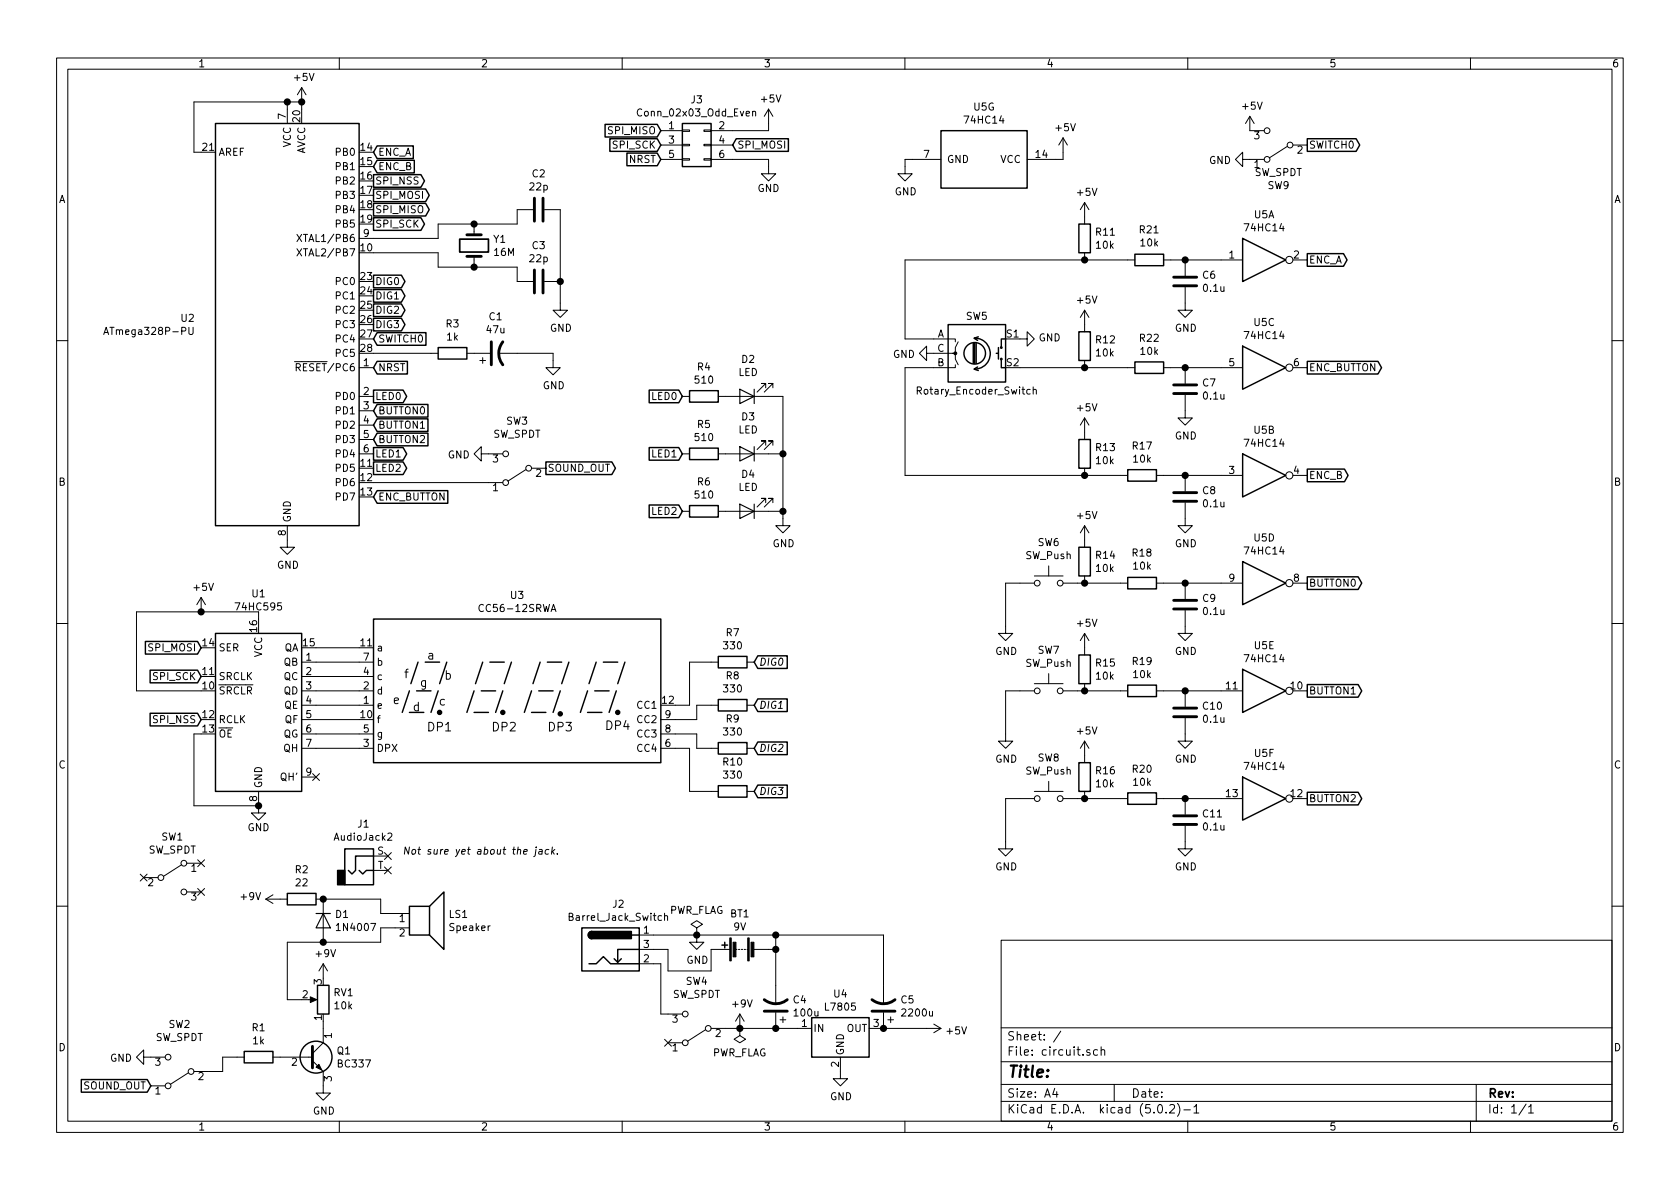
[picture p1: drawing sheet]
<svg xmlns="http://www.w3.org/2000/svg" width="297mm" height="210mm" viewBox="0 0 297 210" stroke-linecap="round" stroke-linejoin="round" font-family="sans-serif">
<g fill="none" stroke="#000" stroke-width=".18">
<path d="M10 10.3h277v189.9h-277zM12 12.2h273v186.1h-273zM50.8 18v3.8M53.3 18h-19v8.9h1.3M53.3 15.5v3.8M53.3 15.5l-.7 1.3M53.3 15.5l.8 1.3M60 10.3v1.9M110 10.3v1.9M133.1 19.8l.1-.1h.4v.8M133.1 19.7v.8M135.9 19.3v3.8h-10.2"/>
<path d="M135.9 19.3l-.8 1.3M135.9 19.3l.8 1.3M160 10.3v1.9M210 10.3v1.9M260 10.3v1.9M83.8 39.6v1.9M94.2 37.1h-2.8v2.5h-13.9v2.6h-14M96.3 37.1h2.8v17.8h1.2l-1.2 1.2-1.3-1.2h1.3M116.8 23.1h3.8M116.8 25.6h3.8M116.8 28.2h3.8M120.6 28.1h1.3v.2h-1.3z"/>
<path d="M120.6 25.5h1.3v.3h-1.3zM120.6 23h1.3v.2h-1.3zM124.5 28.1h1.2v.2h-1.2zM124.5 25.5h1.2v.3h-1.2zM124.5 23h1.2v.2h-1.2zM125.7 28.2h10.2v2.5h1.3l-1.3 1.3-1.3-1.3h1.3M125.7 25.6h3.8M166.4 28.2h-6.4v2.5h1.3l-1.3 1.3-1.3-1.3h1.3M188 24.4v3.8h-6.4M188 24.4l-.8 1.2M188 24.4l.7 1.2M191.8 35.8v3.8"/>
<path d="M191.8 35.8l-.8 1.3M191.8 35.8l.7 1.3M219.7 28.2v-1.3l-1.3 1.3 1.3 1.3v-1.3h3.8M221 20.6v2.5h2.5M221 20.6l-.8 1.2M221 20.6l.7 1.2M227.6 25.9l-3.2 2M228.6 25.6h2.5M18.3 59.2l.5-1.3 .4 1.3M18.5 58.8h.6M33.4 57.9v1l.3 .3 .3-.1 .1-.2v-1M52.5 44l.8 1.3"/>
<path d="M52.5 41.4l.8 1.3M53.3 44l-.8 1.3M53.3 41.4l-.8 1.3M66 44.7h11.5v2.5h13.9v2.6h2.8M83.8 45.3v1.9M96.3 49.8h2.8M180.3 59.9h1.3v-1.2l1.3 1.2-1.3 1.3v-1.3M191.8 44.7v1.3M191.8 54.9v3.8M191.8 54.9l-.8 1.2M191.8 54.9l.7 1.2M200.7 46h-40.7v13.9h8.9v.5"/>
<path d="M205.7 46h14M209.5 50.8v4.1h1.3l-1.3 1.2-1.2-1.2h1.2M209.5 46v2.8M228.6 46h2.5M10 60.2h2M52.1 64h1.2M52.4 65l.6-.1 .1-.2-.1-.3-.1-.1h-.5v1.3M52.7 65l.4 .6M63.5 65h2.5M63.5 70.1h2.5M63.5 72.6h2.5M63.5 75.2h2.5"/>
<path d="M63.5 77.7h2.5M66 62.5h11.5M82.5 62.5h4.1M84.8 63.7h1.1M85.3 63.2v1.1M88.1 62.5h9.7v2.5h1.3l-1.3 1.3-1.3-1.3h1.3M120.6 70.1h1.3M127 70.1h11.4v22.9h1.3l-1.3 1.2-1.2-1.2h1.2M135.4 68.6v-.8h-.8h.8l-1.5 1.5M135.4 78.7v-.7h-.8h.8l-1.5 1.5M136.7 68.6v-.8h-.8h.8l-1.6 1.5M136.7 78.7v-.7h-.8h.8l-1.6 1.5"/>
<path d="M163.8 62.5v-1.3l-1.2 1.3 1.2 1.2v-1.2h5.1v1l.5 1M168.9 64.5v.5h-8.9v19.1h39.4M169.4 60.4l-.5 1.1v1h-.5M180.3 65h20.4M182.1 68.9h-.3l-.3 .2 .2 .5h.4M182.7 69l.2-.1h.3v.8M182.7 68.4v1.3M191.8 63.7v1.3M191.8 73.9v3.8M191.8 73.9l-.8 1.3M191.8 73.9l.7 1.3M205.7 65h14"/>
<path d="M209.5 69.8v4.1h1.3l-1.3 1.3-1.2-1.3h1.2M209.5 65v2.8M228.6 65h2.5M285 60.2h2M50.8 93v3.8h1.3l-1.3 1.2-1.3-1.2h1.3M63.5 80.3h2.5M66 85.3h22.9M85.1 80.3v-1.3l-1.3 1.3 1.3 1.2v-1.2h3.8M93 83.1l-3.2 2M94 82.8h2.5M120.6 80.3h1.3M120.6 90.4h1.3"/>
<path d="M127 80.3h11.4M127 90.4h11.4M135.4 88.9v-.8h-.8h.8l-1.5 1.6M136.7 88.9v-.8h-.8h.8l-1.6 1.6M191.8 82.8v1.3M191.8 93v3.8M191.8 93l-.8 1.2M191.8 93l.7 1.2M204.5 84.1h15.2M209.5 88.9v4.1h1.3l-1.3 1.2-1.2-1.2h1.2M209.5 84.1v2.8M228.6 84.1h2.5"/>
<path d="M10 110.3h2M35.6 105.7l-.8 1.2M35.6 105.7v2.5M35.6 105.7l.7 1.2M45.7 109.5v-1.3h-21.6v14h11.5M53.3 119.6h12.7M53.3 117.1h12.7M55.9 114.5h7.6M97.4 108.1l.5-1.2 .4 1.2M127 117.1h-5.1v7.6h-2.5M132.1 117.1h1.2M182.9 103.1h-5.1v8.9h1.3l-1.3 1.3-1.3-1.3h1.3"/>
<path d="M182.9 101.8h5.1M185.4 100.1v1.7M185.4 119.1v1.8M188 103.1h11.4M191.8 101.8v1.3M191.8 112v3.8M191.8 112l-.8 1.3M191.8 112l.7 1.3M204.5 103.1h15.2M209.5 107.9v4.1h1.3l-1.3 1.3-1.2-1.3h1.2M209.5 103.1v2.8M228.6 103.1h2.5"/>
<path d="M285 110.3h2M35.6 129.8h-1.3v12.7h11.4M45.7 139.9v2.6M53.3 124.7h12.7M53.3 122.2h12.7M53.3 132.3h12.7M53.3 129.8h12.7M53.3 127.2h10.2M53.3 137.4h2.6M55.3 136.8l1.2 1.2M56.5 136.8l-1.2 1.2M116.8 132.3h5.1v7.6h5.1"/>
<path d="M116.8 129.8h6.4v2.5h3.8M127 124.7h-3.8v2.5h-6.4M132.1 124.7h1.2M132.1 132.3h1.2M132.1 139.9h1.2M182.9 122.2h-5.1v8.9h1.3l-1.3 1.2-1.3-1.2h1.3M182.9 120.9h5.1M182.9 139.9h5.1M185.4 138.2v1.7M188 122.2h11.4M191.8 120.9v1.3M191.8 131.1v3.8"/>
<path d="M191.8 139.9v1.3M191.8 131.1l-.8 1.2M191.8 131.1l.7 1.2M204.5 122.2h15.2M209.5 127v4.1h1.3l-1.3 1.2-1.2-1.2h1.2M209.5 122.2v2.8M228.6 122.2h2.5M24.8 154.6l1.2 1.2M25.4 155.2h2.5M26 154.6l-1.2 1.2M32.1 152.9l-3.1 2M33 152.6h2.6"/>
<path d="M33 157.7h2.6M35 152l1.2 1.3M35 157.1l1.2 1.2M36.2 157.1l-1.2 1.2M36.2 152l-1.2 1.3M45.7 142.5v1.3h1.3l-1.3 1.2-1.3-1.2h1.3M47 159l1.3 .8M47 159h3.8M48.3 158.2l-1.3 .8M55.9 159h11.4v2.5h5.1M57.1 159v7.6M66 151.4h2.6"/>
<path d="M66 153.9h2.6M68 150.8l1.2 1.2M68 153.3l1.2 1.2M68.6 147.4l.5-.1 .2 .4-.1 .2-.7 .7h.8M69.2 150.8l-1.2 1.2M69.2 153.3l-1.2 1.2M92.6 150.6l.6-.1v-.2h-.5l-.1 .6 .1 .1h.4M94.8 150.2l-.2 1.1-.2 .2M94.8 149.8v.1M95.4 150.3h.4v.7M95.9 150.5l-.6 .1-.1 .3 .2 .1h.4M97.1 150.3l-.4-.1-.3 .2 .1 .6h.5"/>
<path d="M97.7 149.8l-.2 1.2M97.7 150.6l.3 .4M98.1 150.2l-.6 .5M98.6 150.9l-.1 .1M182.9 141.2h-5.1v8.9h1.3l-1.3 1.3-1.3-1.3h1.3M188 141.2h11.4M204.5 141.2h15.2M209.5 146v4.1h1.3l-1.3 1.3-1.2-1.3h1.2M209.5 141.2v2.8M228.6 141.2h2.5M10 160.2h2M54.6 176.8h1"/>
<path d="M57.1 170.4v2.6M57.1 170.4l-.7 1.3M57.1 170.4l.8 1.3M72.4 164.1h-5.1v2.5h-16.5v10.2h2.5M113 165.3h43.2v12.2M113 170.4h3.8v8.9h3.8M113 167.9h5.1v3.8h7.6v-3.8h3.3M117.5 162l.2-.1 .3 .1v.8M117.5 161.5v1.3M123.2 165.3v1.3h1.3l-1.3 1.3-1.3-1.3h1.3M123.2 164.1l1-.7-1-.6-1 .6 1 .7v1.2M123.2 165.3h.1"/>
<path d="M130 167.9h.3M130.6 167.9h.2M130.8 179.3l-.8 1.3M130.8 179.3v2.6M130.8 179.3l.8 1.3M131.1 167.9h.2M131.6 167.9h.2M132.1 167.9h.2M133.3 167.9h3.9M137.2 165.3v12.2M137.2 179.1v2.8M138.4 179.8v1"/>
<path d="M156.2 179.1v2.8M157.5 179.8v1M177 166.3h108v32h-108zM285 160.2h2M25.4 186.9v-1.2l-1.3 1.2 1.3 1.3v-1.3h3.8M26.7 192h2.5M33.3 189.7l-3.2 2.1M43.2 186.9h-3.8v2.6h-5.1M48.3 186.9h6.9M55.2 187.6l1.9 1.9v3.8h1.3l-1.3 1.3-1.2-1.3h1.2M57.1 180.6v3.8l-1.9 1.9M60 198.3v1.9"/>
<path d="M110 198.3v1.9M117.5 183.8l1.2 1.2M118.1 184.4h2.5M118.7 183.8l-1.2 1.2M124.7 182.1l-3.2 2M125.7 181.9h17.8M130.8 181.9v1.2l1 .7-1 .6-1-.6 1-.7M130.8 181.9h.1M137.9 180.3h1M148.6 186.9v3.8h1.3l-1.3 1.3-1.3-1.3h1.3M153.7 181.9h12.7M157 180.3h1"/>
<path d="M160 198.3v1.9M165.1 181.1l1.3 .8M166.4 181.9l-1.3 .7M177 194.8h108M177 191.8h108M177 187.8h108M177 181.8h108M186.5 192.5l-.4 1h1M186.8 193v1M187.6 182.3l-1.3 2M192.7 185.7l-.4-.1-.2 .2 .1 .2 .5 .2v.3h-.6M194.1 185.7l-.5-.1-.3 .3 .2 .6h.6"/>
<path d="M194.7 185.7l.2-.1 .4 .1v.9M194.7 185.1v1.5M197 191.8v3M204.8 195.5l.4-.2a.94 .94 0 0 1 0 1.5 .79 .79 0 0 1-.4-1.3zM206.2 196.7v.1M206.8 195.5l.2-.2h.4l.2 .2 .1 .3-.1 .2-.8 .8h.9M208.2 195.1a1.71 1.71 0 0 1 0 2.3M209.3 196.3h1.2M210 198.3v1.9M211.1 195.8l.4-.5v1.5M211.1 196.8h.9M260 198.3v1.9"/>
<path d="M261 191.8v6.5M269.8 195.2l-1.2 2M270.3 195.8l.4-.5v1.5M270.3 196.8h.8"/>
<circle cx="224" cy="23.1" r=".51"/>
<circle cx="224" cy="28.2" r=".51"/>
<circle cx="228.1" cy="25.6" r=".51"/>
<circle cx="228" cy="46" r=".63"/>
<circle cx="228" cy="65" r=".63"/>
<circle cx="89.4" cy="80.3" r=".51"/>
<circle cx="89.4" cy="85.3" r=".51"/>
<circle cx="93.5" cy="82.8" r=".51"/>
<circle cx="228" cy="84.1" r=".63"/>
<circle cx="183.4" cy="103.1" r=".51"/>
<circle cx="187.5" cy="103.1" r=".51"/>
<circle cx="228" cy="103.1" r=".63"/>
<circle cx="183.4" cy="122.2" r=".51"/>
<circle cx="187.5" cy="122.2" r=".51"/>
<circle cx="228" cy="122.2" r=".63"/>
<circle cx="28.4" cy="155.2" r=".51"/>
<circle cx="32.5" cy="152.6" r=".51"/>
<circle cx="32.5" cy="157.7" r=".51"/>
<circle cx="183.4" cy="141.2" r=".51"/>
<circle cx="187.5" cy="141.2" r=".51"/>
<circle cx="228" cy="141.2" r=".63"/>
<circle cx="121.2" cy="179.3" r=".51"/>
<circle cx="29.7" cy="192" r=".51"/>
<circle cx="29.7" cy="186.9" r=".51"/>
<circle cx="33.8" cy="189.5" r=".51"/>
<circle cx="121.2" cy="184.4" r=".51"/>
<circle cx="125.2" cy="181.9" r=".51"/>
</g>
<g fill="none" stroke="#000" stroke-width=".25">
<path d="M38.1 21.8h25.4v71.2h-25.4zM66 33.4h9.3l.6 1.1-.6 1.2h-9.3zM66 30.9h8.4l.7 1.1-.7 1.1h-8.4zM66 38.5h8.4l.7 1.1-.7 1.1h-8.4zM66 36h9.3l.6 1.1-.6 1.1h-9.3zM66.7 25.8h6.4v2.2h-6.4l-.7-1.1zM66.7 28.3h6.6v2.3h-6.6l-.7-1.1zM107 22h9.2l.6 1.1-.6 1.1h-9.2zM107.8 24.5h8.4l.6 1.1-.6 1.2h-8.4zM110.8 27.1h5.4l.6 1.1-.6 1.1h-5.4zM120.6 21.8h5.1v7.7h-5.1zM130.2 24.5h9.2v2.3h-9.2l-.7-1.2z"/>
<path d="M166.4 23.1h15.2v10.2h-15.2zM190.8 39.6h2v5.1h-2zM231.1 24.5h8.7l.6 1.1-.6 1.2h-8.7zM66 48.7h5l.6 1.1-.6 1.1h-5zM66 51.2h5l.6 1.1-.6 1.1h-5zM66 53.7h5l.6 1.2-.6 1.1h-5zM66 56.3h5l.6 1.1-.6 1.1h-5zM66.7 58.8h8.6v2.3h-8.6l-.7-1.2zM167.6 57.4h10.2v10.2h-10.2zM172.3 59.8a2.74 2.74 0 0 1 2.8 2.7 2.74 2.74 0 0 1-2.8 2.8M173 59.6l-.8 .2 .6 .4M177.8 59.9h-.8v1.6"/>
<path d="M190.8 58.7h2v5h-2zM200.7 45h5v2h-5zM219.7 42.2l7.6 3.8-7.6 3.8zM231.1 44.9h6.4l.7 1.1-.7 1.1h-6.4zM66 79.1h5.3l.6 1.2-.6 1.1h-5.3zM66 69h5.3l.6 1.1-.6 1.1h-5.3zM66.7 63.9h5.3v2.2h-5.3l-.7-1.1zM66.7 74.1h9v2.2h-9l-.7-1.1zM66.7 76.6h9v2.2h-9l-.7-1.1zM66.7 71.5h9v2.3h-9l-.7-1.2zM77.5 61.5h5v2h-5zM114.8 79.1h5.2l.6 1.2-.6 1.1h-5.2z"/>
<path d="M114.8 69h5.2l.6 1.1-.6 1.1h-5.2zM121.9 69.1h5.1v2h-5.1zM121.9 79.2h5.1v2.1h-5.1zM172.1 60.7v3.6M172.3 60.7v3.6M172.6 60.7v3.6M172.8 64.9l-.6 .4 .8 .2M176.1 62.5h.4M176.5 61.5v2M177 63.5v1.5h.8M190.8 77.7h2v5.1h-2zM200.7 64h5v2h-5z"/>
<path d="M219.7 61.2l7.6 3.8-7.6 3.8zM231.1 63.9h12.5l.7 1.1-.7 1.1h-12.5zM66 81.7h5.3l.6 1.1-.6 1.1h-5.3zM66.7 86.8h12.5v2.2h-12.5l-.7-1.1zM96.5 81.7h11.7l.6 1.1-.6 1.1h-11.7zM114.8 89.3h5.2l.6 1.1-.6 1.1h-5.2zM121.9 89.4h5.1v2h-5.1zM190.8 96.8h2v5h-2zM199.4 83.1h5.1v2h-5.1zM219.7 80.3l7.6 3.8-7.6 3.8zM219.7 99.3l7.6 3.8-7.6 3.8zM231.1 83h6.6l.7 1.1-.7 1.1h-6.6z"/>
<path d="M25.7 113.4h9.2l.7 1.1-.7 1.2h-9.2zM26.5 118.5h8.4l.7 1.1-.7 1.1h-8.4zM38.1 112h15.2v27.9h-15.2zM66 109.5h50.8v25.4h-50.8zM73.9 117.1l-1.3 3.8M75.2 117.1h2.5M79 117.1l-1.3 3.8M85.3 117.1l-1.2 3.8M86.6 117.1h2.6M90.4 117.1l-1.2 3.8M95.5 117.1l-1.3 3.8M96.8 117.1h2.5"/>
<path d="M100.6 117.1l-1.3 3.8M105.4 117.1l-1.3 3.8M106.7 117.1h2.5M110.5 117.1l-1.3 3.8M127 116.1h5.1v2h-5.1zM134 116h5.2v2.2h-5.2l-.7-1.1zM190.8 115.8h2v5.1h-2zM199.4 102.1h5.1v2h-5.1zM219.7 118.4l7.6 3.8-7.6 3.8zM231.1 102h9l.7 1.1-.7 1.1h-9zM26.5 126.1h8.4l.7 1.1-.7 1.2h-8.4zM72.4 122.2l-1.3 3.8"/>
<path d="M72.4 126h2.5M73.7 122.2h2.5M77.5 122.2l-1.3 3.8M83.8 126h2.6M83.8 122.2l-1.3 3.8M85.1 122.2h2.5M88.9 122.2l-1.3 3.8M94 126h2.5M94 122.2l-1.3 3.8M95.2 122.2h2.6M99.1 122.2l-1.3 3.8M103.9 126h2.5"/>
<path d="M103.9 122.2l-1.3 3.8M105.2 122.2h2.5M109 122.2l-1.3 3.8M127 123.7h5.1v2h-5.1zM127 131.3h5.1v2h-5.1zM127 138.9h5.1v2.1h-5.1zM134 123.6h5.2v2.2h-5.2l-.7-1.1zM134 131.2h5.2v2.2h-5.2l-.7-1.1zM134 138.8h5.2v2.3h-5.2l-.7-1.2zM190.8 134.9h2v5h-2zM199.4 121.2h5.1v2h-5.1zM219.7 137.4l7.6 3.8-7.6 3.8z"/>
<path d="M231.1 121.1h9l.7 1.1-.7 1.1h-9zM50.8 158h5.1v2h-5.1zM61 150.1h5v6.4h-5zM63.5 153.9l.6 .7 .7-.7h1.2M66 151.4h-3.1v2.5l-.7 .7-.6-.7M199.4 140.2h5.1v2h-5.1zM231.1 140.1h9l.7 1.1-.7 1.1h-9zM56.1 174.2h2.1v5.1h-2.1zM72.4 160.3h3.5v5h-3.5zM75.9 160.3l2.6-2.6v10.2l-2.6-2.6M102.9 164.1h10.1v7.6h-10.1zM104.1 170.4h1.3l1.3-1.2 1.2 1.2h5.1"/>
<path d="M104.6 164.7a.63 .63 0 0 0-.6 .6 .63 .63 0 0 0 .6 .7M109.9 169.5l-.7 .7M111.8 165.3h1.2M113 167.9h-3.8v2.3l-.6-.7M127.6 167.1h1.1M128.1 166.6v1M143.5 180h10.2v6.9h-10.2zM14.4 190.9h11.6l.7 1.1-.7 1.1h-11.6zM43.2 185.9h5.1v2.1h-5.1z"/>
<circle cx="172.3" cy="62.5" r="1.9"/>
<circle cx="177" cy="61.5" r=".13"/>
<circle cx="177" cy="63.5" r=".13"/>
<circle cx="55.9" cy="186.9" r="2.82"/>
</g>
<g fill="#000" stroke="#000" stroke-width=".25">
<path d="M59.7 153.9h1.3v2.6h-1.3zM104.2 164.9l.4-.2v1.3a.64 .64 0 0 1-.6-.4 .64 .64 0 0 1 .2-.7zM104.6 164.7h7v1.3h-7z"/>
<circle cx="50.8" cy="18" r=".51"/>
<circle cx="53.3" cy="18" r=".51"/>
<circle cx="83.8" cy="39.6" r=".51"/>
<circle cx="83.8" cy="47.2" r=".51"/>
<circle cx="99.1" cy="49.8" r=".51"/>
<circle cx="191.8" cy="46" r=".51"/>
<circle cx="209.6" cy="46" r=".51"/>
<circle cx="191.8" cy="65" r=".51"/>
<circle cx="209.6" cy="65" r=".51"/>
<circle cx="138.4" cy="90.4" r=".51"/>
<circle cx="138.4" cy="80.3" r=".51"/>
<circle cx="191.8" cy="84.1" r=".51"/>
<circle cx="209.6" cy="84.1" r=".51"/>
<circle cx="35.6" cy="108.2" r=".51"/>
<circle cx="191.8" cy="103.1" r=".51"/>
<circle cx="209.6" cy="103.1" r=".51"/>
<circle cx="77.7" cy="126" r=".36"/>
<circle cx="88.9" cy="126" r=".36"/>
<circle cx="99.1" cy="126.2" r=".36"/>
<circle cx="109.2" cy="126" r=".36"/>
<circle cx="191.8" cy="122.2" r=".51"/>
<circle cx="209.6" cy="122.2" r=".51"/>
<circle cx="45.7" cy="142.5" r=".51"/>
<circle cx="57.2" cy="159" r=".51"/>
<circle cx="191.8" cy="141.2" r=".51"/>
<circle cx="209.6" cy="141.2" r=".51"/>
<circle cx="57.2" cy="166.6" r=".51"/>
<circle cx="123.2" cy="165.3" r=".51"/>
<circle cx="137.2" cy="165.3" r=".51"/>
<circle cx="137.2" cy="167.9" r=".51"/>
<circle cx="130.8" cy="181.9" r=".51"/>
<circle cx="137.2" cy="181.9" r=".51"/>
<circle cx="156.2" cy="181.9" r=".51"/>
</g>
<g fill="none" stroke="#000" stroke-width=".51">
<path d="M94.5 35v4.1M96 35v4.1M82.5 41.5h2.6M82.5 45.3h2.6M94.5 47.7v4.1M96 47.7v4.1M207.5 50.5h4.1M207.5 49h4.1M86.9 60.4v4.1M88.9 60.4a3.3 3.3 0 0 0 0 4.1M207.5 69.6h4.1M207.5 68.1h4.1"/>
<path d="M207.5 88.6h4.1M207.5 87.1h4.1M207.5 107.7h4.1M207.5 106.2h4.1M207.5 126.7h4.1M207.5 125.2h4.1M207.5 145.8h4.1M207.5 144.3h4.1M135.1 176.8a3.3 3.3 0 0 0 4.1 0M135.1 178.8h4.1M154.2 176.8a3.3 3.3 0 0 0 4 0M154.2 178.8h4"/>
<path d="M55.2 185v3.8"/>
</g>
<path d="M130.8 68.8l2.5 1.3-2.5 1.3zM130.8 79l2.5 1.3-2.5 1.2zM133.3 68.8v2.6M133.3 79v2.5M130.8 89.1l2.5 1.3-2.5 1.3zM133.3 89.1v2.6M55.9 161.5h2.5M57.1 161.5l1.3 2.6h-2.5z" fill="none" stroke="#000" stroke-width=".2"/>
<g fill="#000" stroke="#000" stroke-width=".18">
<path d="M54.9 176.3l1.1 .5-1.1 .5zM129 165.9h.3v4h-.3zM129.6 166.6h.5v2.6h-.5zM132.2 165.9h.3v4h-.3zM132.8 166.6h.5v2.6h-.5zM55.9 188.7l.5-.5 .5 1z"/>
<circle cx="168.9" cy="62.5" r=".25"/>
</g>
<path d="M81.3 42.3h5.1v2.3h-5.1z" fill="none" stroke="#000" stroke-width=".3"/>
<text font-size="2.8" x="178" y="190.5">Title:</text>
<g font-size="2.1">
<text x="71.5" y="119.9">f</text>
<text x="75.6" y="116.6">a</text>
<text x="69.5" y="124.5">e</text>
<text x="73" y="125.8">d</text>
<text x="74.3" y="121.5">g</text>
<text x="77.6" y="124.8">c</text>
<text x="78.6" y="120.2">b</text>
<text x="75.7" y="129.3">DP1</text>
<text x="87.1" y="129.3">DP2</text>
<text x="97" y="129.3">DP3</text>
<text x="107.2" y="129.1">DP4</text>
<text x="178" y="184">Sheet: /</text>
<text x="178" y="186.7">File: circuit.sch</text>
<text x="178" y="196.9">KiCad E.D.A. kicad (5.0.2)-1</text>
<text x="178" y="194.1">Size: A4</text>
<text x="200" y="194.1">Date:</text>
<text x="263" y="194.1">Rev:</text>
<text x="263" y="196.9">Id: 1/1</text>
</g>
<g font-size="1.8">
<text x="35" y="11.9">1</text>
<text x="85" y="11.9">2</text>
<text x="135" y="11.9">3</text>
<text x="185" y="11.9">4</text>
<text x="235" y="11.9">5</text>
<text x="285" y="11.9">6</text>
<text x="52.1" y="14.3">+5V</text>
<text x="50.5" y="21.1" transform="rotate(-90 50.5 21.1)">7</text>
<text x="53.1" y="21.5" transform="rotate(-90 53.1 21.5)">20</text>
<text x="107.7" y="23.7">SPI_MISO</text>
<text x="113.1" y="20.6">Conn_02x03_Odd_Even</text>
<text x="118.3" y="22.9">1</text>
<text x="122.2" y="18.3">J3</text>
<text x="127.2" y="22.9">2</text>
<text x="134.7" y="18.1">+5V</text>
<text x="170.8" y="21.9">74HC14</text>
<text x="172.2" y="19.6">U5G</text>
<text x="186.7" y="23.2">+5V</text>
<text x="219.8" y="19.4">+5V</text>
<text x="35.9" y="26.7">21</text>
<text x="38.6" y="27.6">AREF</text>
<text x="51.4" y="26.1" transform="rotate(-90 51.4 26.1)">VCC</text>
<text x="54" y="27.4" transform="rotate(-90 54 27.4)">AVCC</text>
<text x="59.6" y="27.6">PB0</text>
<text x="63.8" y="26.7">14</text>
<text x="63.8" y="29.2">15</text>
<text x="66.8" y="27.6">ENC_A</text>
<text x="108.5" y="26.3">SPI_SCK</text>
<text x="111.2" y="28.8">NRST</text>
<text x="118.3" y="25.4">3</text>
<text x="118.3" y="27.9">5</text>
<text x="127.2" y="25.4">4</text>
<text x="127.2" y="27.9">6</text>
<text x="130.3" y="26.3">SPI_MOSI</text>
<text x="163.3" y="27.9">7</text>
<text x="167.4" y="28.8">GND</text>
<text x="176.9" y="28.8">VCC</text>
<text x="183.2" y="27.9">14</text>
<text x="213.8" y="29">GND</text>
<text x="221.8" y="29.7">1</text>
<text x="221.8" y="24.6">3</text>
<text x="229.4" y="27.2">2</text>
<text x="231.4" y="26.3">SWITCH0</text>
<text x="10.4" y="35.9">A</text>
<text x="59.6" y="30.1">PB1</text>
<text x="59.6" y="32.6">PB2</text>
<text x="59.6" y="35.2">PB3</text>
<text x="63.8" y="31.7">16</text>
<text x="63.8" y="34.3">17</text>
<text x="66.3" y="35.2">SPI_MOSI</text>
<text x="66.3" y="32.6">SPI_NSS</text>
<text x="66.8" y="30.1">ENC_B</text>
<text x="93.7" y="33.7">22p</text>
<text x="94.1" y="31.4">C2</text>
<text x="133.9" y="34">GND</text>
<text x="158.2" y="34.5">GND</text>
<text x="190.6" y="34.6">+5V</text>
<text x="221.8" y="31.1">SW_SPDT</text>
<text x="224.2" y="33.4">SW9</text>
<text x="285.4" y="35.9">A</text>
<text x="59.6" y="37.7">PB4</text>
<text x="59.6" y="40.3">PB5</text>
<text x="63.8" y="36.8">18</text>
<text x="63.8" y="39.4">19</text>
<text x="64.3" y="41.9">9</text>
<text x="66.3" y="40.3">SPI_SCK</text>
<text x="66.3" y="37.7">SPI_MISO</text>
<text x="193.8" y="41.7">R11</text>
<text x="201.5" y="41.3">R21</text>
<text x="220.3" y="40.9">74HC14</text>
<text x="221.8" y="38.6">U5A</text>
<text x="53.5" y="45.3">XTAL2/PB7</text>
<text x="53.5" y="42.8">XTAL1/PB6</text>
<text x="63.8" y="44.4">10</text>
<text x="87.3" y="42.9">Y1</text>
<text x="87.5" y="45.3">16M</text>
<text x="93.7" y="46.4">22p</text>
<text x="94.1" y="44.1">C3</text>
<text x="193.9" y="44">10k</text>
<text x="201.7" y="43.6">10k</text>
<text x="217.3" y="45.7">1</text>
<text x="228.8" y="45.7">2</text>
<text x="231.4" y="46.6">ENC_A</text>
<text x="59.6" y="50.4">PC0</text>
<text x="59.6" y="53">PC1</text>
<text x="63.8" y="49.5">23</text>
<text x="63.8" y="52.1">24</text>
<text x="66.3" y="50.4">DIG0</text>
<text x="66.3" y="53">DIG1</text>
<text x="190.6" y="53.7">+5V</text>
<text x="212.7" y="49.3">C6</text>
<text x="212.9" y="51.6">0.1u</text>
<text x="19.3" y="59.2">ATmega328P-PU</text>
<text x="32.1" y="56.9">U2</text>
<text x="59.6" y="55.5">PC2</text>
<text x="59.6" y="58">PC3</text>
<text x="63.8" y="54.6">25</text>
<text x="63.8" y="57.1">26</text>
<text x="63.8" y="59.7">27</text>
<text x="66.3" y="55.5">DIG2</text>
<text x="66.3" y="58">DIG3</text>
<text x="78.9" y="57.9">R3</text>
<text x="86.1" y="58.9">47u</text>
<text x="86.5" y="56.6">C1</text>
<text x="97.2" y="58.7">GND</text>
<text x="165.7" y="59.7">A</text>
<text x="170.8" y="56.6">SW5</text>
<text x="178" y="59.7">S1</text>
<text x="207.7" y="58.7">GND</text>
<text x="220.3" y="60">74HC14</text>
<text x="221.8" y="57.7">U5C</text>
<text x="53.2" y="65.7">RESET/PC6</text>
<text x="59.6" y="60.6">PC4</text>
<text x="59.6" y="63.1">PC5</text>
<text x="63.8" y="62.2">28</text>
<text x="64.3" y="64.8">1</text>
<text x="66.8" y="65.7">NRST</text>
<text x="66.8" y="60.6">SWITCH0</text>
<text x="79" y="60.2">1k</text>
<text x="123.3" y="65.5">R4</text>
<text x="131.2" y="64.2">D2</text>
<text x="157.9" y="63.3">GND</text>
<text x="165.7" y="64.8">B</text>
<text x="165.7" y="62.2">C</text>
<text x="178" y="64.8">S2</text>
<text x="183.6" y="60.4">GND</text>
<text x="193.8" y="60.7">R12</text>
<text x="193.9" y="63">10k</text>
<text x="201.6" y="60.4">R22</text>
<text x="201.7" y="62.8">10k</text>
<text x="217.3" y="64.8">5</text>
<text x="228.8" y="64.8">6</text>
<text x="231.4" y="65.7">ENC_BUTTON</text>
<text x="59.6" y="70.7">PD0</text>
<text x="64.3" y="69.8">2</text>
<text x="66.3" y="70.7">LED0</text>
<text x="96" y="68.8">GND</text>
<text x="115.3" y="70.7">LED0</text>
<text x="123" y="67.8">510</text>
<text x="130.5" y="66.5">LED</text>
<text x="162.6" y="69.8">Rotary_Encoder_Switch</text>
<text x="212.7" y="68.3">C7</text>
<text x="212.9" y="70.7">0.1u</text>
<text x="59.6" y="73.3">PD1</text>
<text x="59.6" y="75.8">PD2</text>
<text x="64.3" y="72.4">3</text>
<text x="64.3" y="74.9">4</text>
<text x="64.3" y="77.5">5</text>
<text x="66.8" y="75.8">BUTTON1</text>
<text x="66.8" y="73.3">BUTTON0</text>
<text x="87.1" y="77.4">SW_SPDT</text>
<text x="89.5" y="75.1">SW3</text>
<text x="123" y="78">510</text>
<text x="123.3" y="75.7">R5</text>
<text x="130.5" y="76.7">LED</text>
<text x="131.2" y="74.3">D3</text>
<text x="190.6" y="72.7">+5V</text>
<text x="207.7" y="77.7">GND</text>
<text x="221.8" y="76.7">U5B</text>
<text x="59.6" y="83.4">PD5</text>
<text x="59.6" y="78.4">PD3</text>
<text x="59.6" y="80.9">PD4</text>
<text x="63.8" y="82.5">11</text>
<text x="64.3" y="80">6</text>
<text x="66.3" y="83.4">LED2</text>
<text x="66.3" y="80.9">LED1</text>
<text x="66.8" y="78.4">BUTTON2</text>
<text x="79.2" y="81.1">GND</text>
<text x="87.1" y="81.8">3</text>
<text x="96.8" y="83.4">SOUND_OUT</text>
<text x="115.3" y="80.9">LED1</text>
<text x="193.8" y="79.8">R13</text>
<text x="193.9" y="82.1">10k</text>
<text x="200.3" y="79.5">R17</text>
<text x="200.5" y="81.8">10k</text>
<text x="217.3" y="83.8">3</text>
<text x="220.3" y="79">74HC14</text>
<text x="228.8" y="83.8">4</text>
<text x="10.4" y="85.9">B</text>
<text x="59.6" y="86">PD6</text>
<text x="59.6" y="88.5">PD7</text>
<text x="63.8" y="85.1">12</text>
<text x="63.8" y="87.6">13</text>
<text x="66.8" y="88.5">ENC_BUTTON</text>
<text x="87.1" y="86.9">1</text>
<text x="94.8" y="84.3">2</text>
<text x="123" y="88.2">510</text>
<text x="123.3" y="85.8">R6</text>
<text x="130.5" y="86.8">LED</text>
<text x="131.2" y="84.5">D4</text>
<text x="212.7" y="87.4">C8</text>
<text x="212.9" y="89.7">0.1u</text>
<text x="231.4" y="84.7">ENC_B</text>
<text x="285.4" y="85.9">B</text>
<text x="50.5" y="94.7" transform="rotate(-90 50.5 94.7)">8</text>
<text x="51.4" y="92.5" transform="rotate(-90 51.4 92.5)">GND</text>
<text x="115.3" y="91.1">LED2</text>
<text x="190.6" y="91.8">+5V</text>
<text x="221.8" y="95.8">U5D</text>
<text x="49" y="100.6">GND</text>
<text x="136.6" y="96.8">GND</text>
<text x="181.4" y="98.9">SW_Push</text>
<text x="183.5" y="96.6">SW6</text>
<text x="193.8" y="98.8">R14</text>
<text x="193.9" y="101.1">10k</text>
<text x="200.3" y="98.4">R18</text>
<text x="200.5" y="100.7">10k</text>
<text x="207.7" y="96.8">GND</text>
<text x="220.3" y="98.1">74HC14</text>
<text x="34.3" y="104.5">+5V</text>
<text x="42" y="107.9">74HC595</text>
<text x="44.6" y="105.6">U1</text>
<text x="90.3" y="105.9">U3</text>
<text x="212.7" y="106.4">C9</text>
<text x="217.3" y="102.9">9</text>
<text x="228.8" y="102.9">8</text>
<text x="231.4" y="103.8">BUTTON0</text>
<text x="45.5" y="111.7" transform="rotate(-90 45.5 111.7)">16</text>
<text x="85.2" y="108.2">CC56-12SRWA</text>
<text x="128.4" y="112.5">R7</text>
<text x="190.6" y="110.8">+5V</text>
<text x="212.9" y="108.8">0.1u</text>
<text x="26.4" y="115.2">SPI_MOSI</text>
<text x="35.9" y="119.4">11</text>
<text x="35.9" y="114.3">14</text>
<text x="38.6" y="115.2">SER</text>
<text x="46.4" y="116.3" transform="rotate(-90 46.4 116.3)">VCC</text>
<text x="50.2" y="117.7">QB</text>
<text x="50.2" y="115.2">QA</text>
<text x="53.6" y="114.3">15</text>
<text x="54.1" y="116.8">1</text>
<text x="54.1" y="119.4">2</text>
<text x="63.8" y="114.3">11</text>
<text x="64.3" y="119.4">4</text>
<text x="64.3" y="116.8">7</text>
<text x="66.5" y="115.2">a</text>
<text x="66.5" y="117.7">b</text>
<text x="128.1" y="114.8">330</text>
<text x="134.1" y="117.7">DIG0</text>
<text x="176" y="115.8">GND</text>
<text x="181.4" y="117.9">SW_Push</text>
<text x="183.5" y="115.6">SW7</text>
<text x="193.8" y="117.9">R15</text>
<text x="200.3" y="117.6">R19</text>
<text x="200.5" y="119.9">10k</text>
<text x="207.7" y="115.8">GND</text>
<text x="220.3" y="117.1">74HC14</text>
<text x="221.8" y="114.8">U5E</text>
<text x="27.2" y="120.3">SPI_SCK</text>
<text x="35.9" y="121.9">10</text>
<text x="38.6" y="122.8">SRCLR</text>
<text x="38.6" y="120.3">SRCLK</text>
<text x="50.2" y="120.3">QC</text>
<text x="50.2" y="122.8">QD</text>
<text x="50.3" y="125.3">QE</text>
<text x="54.1" y="121.9">3</text>
<text x="54.1" y="124.5">4</text>
<text x="64.3" y="124.5">1</text>
<text x="64.3" y="121.9">2</text>
<text x="66.5" y="125.3">e</text>
<text x="66.5" y="122.8">d</text>
<text x="66.5" y="120.3">c</text>
<text x="112.8" y="125.3">CC1</text>
<text x="117.1" y="124.5">12</text>
<text x="128.1" y="122.4">330</text>
<text x="128.4" y="120.1">R8</text>
<text x="134.1" y="125.3">DIG1</text>
<text x="193.9" y="120.2">10k</text>
<text x="212.8" y="125.5">C10</text>
<text x="216.8" y="121.9">11</text>
<text x="228.3" y="121.9">10</text>
<text x="231.4" y="122.8">BUTTON1</text>
<text x="27.3" y="127.9">SPI_NSS</text>
<text x="35.9" y="127">12</text>
<text x="35.9" y="129.5">13</text>
<text x="38.6" y="127.9">RCLK</text>
<text x="38.6" y="130.4">OE</text>
<text x="50.1" y="130.4">QG</text>
<text x="50.4" y="127.9">QF</text>
<text x="54.1" y="127">5</text>
<text x="54.1" y="129.5">6</text>
<text x="63.8" y="127">10</text>
<text x="64.3" y="129.5">5</text>
<text x="66.5" y="127.9">f</text>
<text x="66.5" y="130.4">g</text>
<text x="112.8" y="130.4">CC3</text>
<text x="112.8" y="127.9">CC2</text>
<text x="117.6" y="129.5">8</text>
<text x="117.6" y="127">9</text>
<text x="128.1" y="130.1">330</text>
<text x="128.4" y="127.8">R9</text>
<text x="190.6" y="129.9">+5V</text>
<text x="212.9" y="127.8">0.1u</text>
<text x="10.4" y="135.9">C</text>
<text x="50.2" y="133">QH</text>
<text x="54.1" y="132.1">7</text>
<text x="54.1" y="137.2">9</text>
<text x="64.3" y="132.1">3</text>
<text x="66.5" y="133">DPX</text>
<text x="112.8" y="133">CC4</text>
<text x="117.6" y="132.1">6</text>
<text x="127.9" y="135.4">R10</text>
<text x="128.1" y="137.7">330</text>
<text x="134.1" y="133">DIG2</text>
<text x="176" y="134.9">GND</text>
<text x="181.4" y="137">SW_Push</text>
<text x="183.5" y="134.7">SW8</text>
<text x="193.8" y="136.9">R16</text>
<text x="200.3" y="136.6">R20</text>
<text x="207.7" y="134.9">GND</text>
<text x="220.3" y="136.2">74HC14</text>
<text x="221.8" y="133.9">U5F</text>
<text x="285.4" y="135.9">C</text>
<text x="45.5" y="141.7" transform="rotate(-90 45.5 141.7)">8</text>
<text x="46.4" y="139.4" transform="rotate(-90 46.4 139.4)">GND</text>
<text x="49.8" y="138">QH'</text>
<text x="134.1" y="140.6">DIG3</text>
<text x="193.9" y="139.2">10k</text>
<text x="200.5" y="139">10k</text>
<text x="216.8" y="141">13</text>
<text x="228.3" y="141">12</text>
<text x="231.4" y="141.9">BUTTON2</text>
<text x="28.6" y="148.6">SW1</text>
<text x="43.8" y="147">GND</text>
<text x="59.3" y="148.7">AudioJack2</text>
<text x="63.3" y="146.3">J1</text>
<text x="212.8" y="144.5">C11</text>
<text x="212.9" y="146.9">0.1u</text>
<text x="26.2" y="150.9">SW_SPDT</text>
<text x="33.8" y="154.2">1</text>
<text x="52.2" y="154.4">R2</text>
<text x="66.7" y="151.1">S</text>
<text x="66.8" y="153.7">T</text>
<text x="71.1" y="151.1">Not sure yet about the jack.</text>
<text x="176" y="153.9">GND</text>
<text x="207.7" y="153.9">GND</text>
<text x="26.2" y="156.7">2</text>
<text x="33.8" y="159.3">3</text>
<text x="42.7" y="159.2">+9V</text>
<text x="52.4" y="156.7">22</text>
<text x="108.4" y="160.5">J2</text>
<text x="118.2" y="161.6">PWR_FLAG</text>
<text x="59.4" y="162.3">D1</text>
<text x="59.8" y="164.6">1N4007</text>
<text x="70.6" y="163.1">1</text>
<text x="70.6" y="165.6">2</text>
<text x="79.4" y="162.3">LS1</text>
<text x="79.6" y="164.6">Speaker</text>
<text x="101" y="162.8">Barrel_Jack_Switch</text>
<text x="113.8" y="165.1">1</text>
<text x="113.8" y="167.6">3</text>
<text x="129.1" y="162.2">BT1</text>
<text x="129.7" y="164.5">9V</text>
<text x="55.9" y="169.3">+9V</text>
<text x="113.8" y="170.2">2</text>
<text x="121.4" y="170.4">GND</text>
<text x="53.5" y="176.5">2</text>
<text x="56.9" y="174.1" transform="rotate(-90 56.9 174.1)">3</text>
<text x="59.1" y="176.2">RV1</text>
<text x="59.2" y="178.5">10k</text>
<text x="118.9" y="176.5">SW_SPDT</text>
<text x="121.3" y="174.2">SW4</text>
<text x="129.6" y="178.1">+9V</text>
<text x="140.3" y="177.4">C4</text>
<text x="140.5" y="179.8">100u</text>
<text x="146.1" y="178.7">L7805</text>
<text x="147.5" y="176.4">U4</text>
<text x="159.3" y="177.4">C5</text>
<text x="159.7" y="179.8">2200u</text>
<text x="10.4" y="185.9">D</text>
<text x="27.5" y="184.1">SW_SPDT</text>
<text x="29.8" y="181.8">SW2</text>
<text x="44.6" y="182.4">R1</text>
<text x="44.8" y="184.7">1k</text>
<text x="56.9" y="180.4" transform="rotate(-90 56.9 180.4)">1</text>
<text x="58.7" y="183.6" transform="rotate(-90 58.7 183.6)">1</text>
<text x="118.9" y="185.9">1</text>
<text x="118.9" y="180.8">3</text>
<text x="126.5" y="183.4">2</text>
<text x="141.8" y="181.6">1</text>
<text x="143.8" y="182.5">IN</text>
<text x="149.7" y="182.5">OUT</text>
<text x="154.5" y="181.6">3</text>
<text x="167.5" y="182.9">+5V</text>
<text x="285.4" y="185.9">D</text>
<text x="19.5" y="187.8">GND</text>
<text x="27.5" y="188.5">3</text>
<text x="35.1" y="191">2</text>
<text x="51.6" y="188.5">2</text>
<text x="58.7" y="191.2" transform="rotate(-90 58.7 191.2)">3</text>
<text x="59.6" y="186.5">Q1</text>
<text x="59.9" y="188.8">BC337</text>
<text x="125.8" y="186.8">PWR_FLAG</text>
<text x="148.3" y="188.7" transform="rotate(-90 148.3 188.7)">2</text>
<text x="149.2" y="186.7" transform="rotate(-90 149.2 186.7)">GND</text>
<text x="14.8" y="192.7">SOUND_OUT</text>
<text x="27.5" y="193.5">1</text>
<text x="55.3" y="197.1">GND</text>
<text x="146.8" y="194.6">GND</text>
<text x="35" y="199.9">1</text>
<text x="85" y="199.9">2</text>
<text x="135" y="199.9">3</text>
<text x="185" y="199.9">4</text>
<text x="235" y="199.9">5</text>
<text x="285" y="199.9">6</text>
</g>
</svg>
